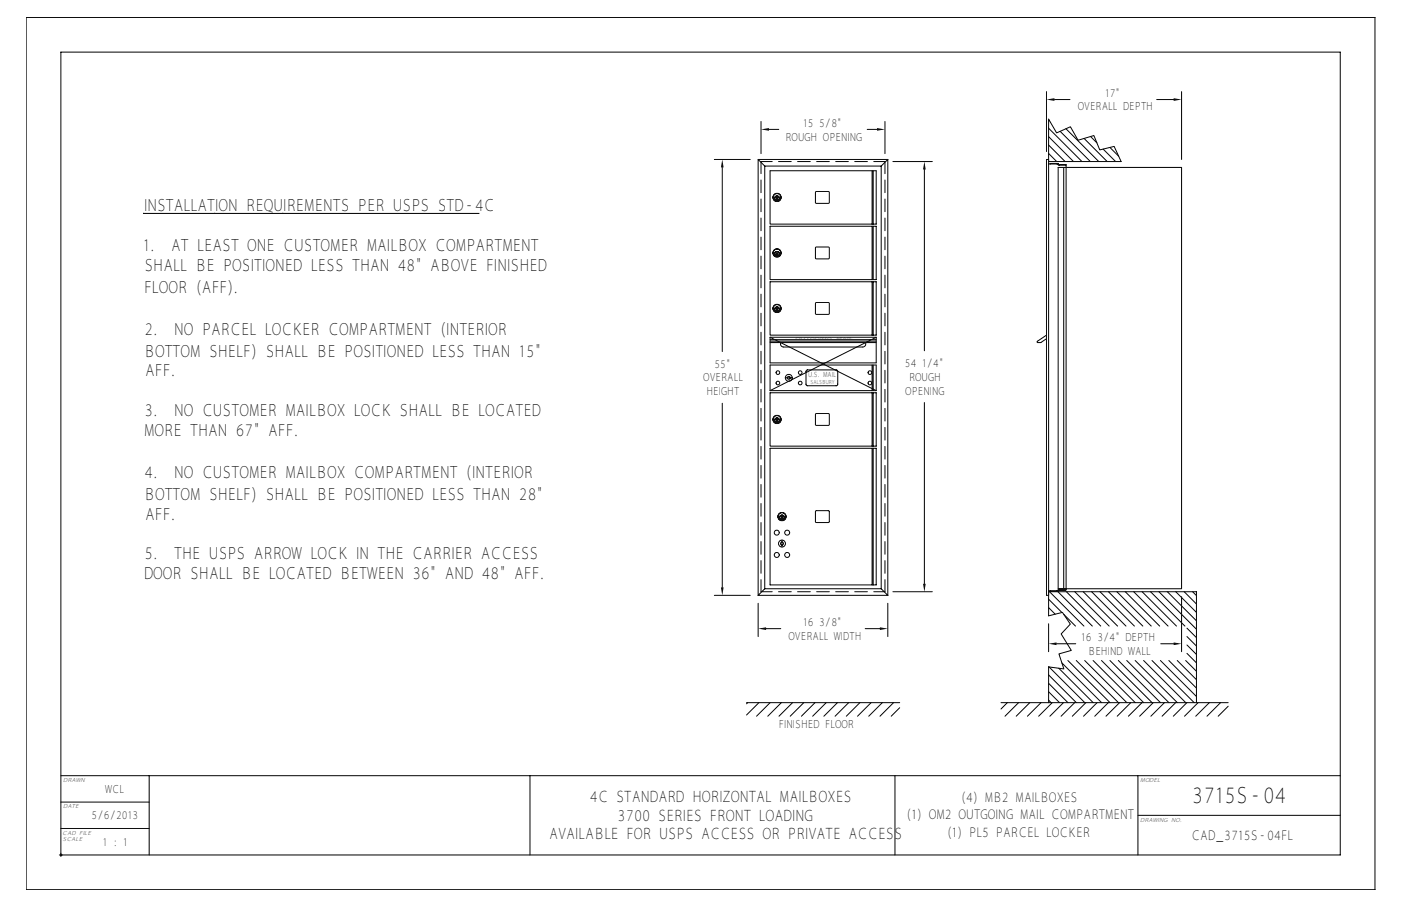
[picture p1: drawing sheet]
<svg xmlns="http://www.w3.org/2000/svg" width="432mm" height="279mm" viewBox="0 0 432 279" stroke-linecap="round" stroke-linejoin="round" font-family="sans-serif">
<g fill="none" stroke="#000" stroke-width=".31">
<path d="M8.1 5.4h415.7v269h-415.7zM234.6 37.5v9.9M237 39.9h3M267.3 39.9h3M272.8 37.5v9.9M322.5 28.3v18.4M323.2 39.5l10.3 10.3M323.2 36.9l.3 .3M325 30.7h4.8M328.5 39.7l10.2 10.1M356.5 30.7h5.2M364.2 28.3v20.9"/>
<path d="M220.2 49.2h11M222.6 51.6v56.8M233.7 49.2l2 2M235.7 51.2v130.4M235.7 51.2h35.9M237.3 52.7h32.8v16.4h-32.8zM251.4 59.1h4.1v3.5h-4.1zM268.8 52.7v16.4M269.1 52.7v16.4M271.6 51.2v130.4M273.6 49.2h-39.9v134.4M273.6 49.2v134.4"/>
<path d="M273.6 49.2l-2 2M275.2 49.8h12.1M284.9 52.3v55.9M323.2 49.2h-.7v134.4h.7M323.2 47.3l2.5 2.5M323.2 44.7l5.1 5.1M323.2 42.1l7.7 7.7M323.2 50.6l2.9-.2v.5h2.5M323.2 49.8h22.3l-2.1-4.7-4.4 1.1-1.9-4.4-4.8 1.4-2.4-4.1-4.2 1.9-2.5-4.3v153.2l4.2-1 2.5 3.6-2.8 3 3.1 5.1-3.8 1.1 1.5 4.6-4.7-.6v11M323.7 50.6v-.2h2.1v.2M326.1 51.6h38.1v130h-38.1zM326.4 50.9v-.1h2.1l.1 131.1"/>
<path d="M326.7 40.5l9.4 9.3M327.8 51.6v130M334.1 42.7l7.1 7.1M336.1 42.1l2 1.9M340 46l3.8 3.8M342.1 45.5l2.7 2.7M44.4 65.8h-.3h103.7M237.3 69.8h32.8v16.4h-32.8zM239.4 60.9l.2 .8zM239.4 78.1l.2 .7zM251.4 76.3h4.1v3.4h-4.1zM268.8 69.8v16.4"/>
<path d="M269.1 69.8v16.4M237.3 86.9h32.8v16.5h-32.8zM239.4 95.2l.2 .7zM251.4 93.4h4.1v3.5h-4.1zM268.8 86.9v16.5M269.1 86.9v16.5M237.3 104v7.9h32.8v-7.9M237.3 105.2h32.8M237.3 105.6h32.8M237.3 104.7h32.8M237.3 104h32.8M237.3 104l32.8 16.5"/>
<path d="M240.7 105.6a.95 .95 0 0 0 .8 1.4h24.4a.95 .95 0 0 0 .8-1.4M242 116.5h2.2M248.6 114.2l9.3-.1 .3 .5v4.1l-.5 .3-9-.1-.3-.4zM268.8 112.6v7.9M269.1 112.6v7.9M270.1 104l-32.8 16.5M322.5 103.4l-2.9 2.1 1.2 .1 1.7-1.1M222.6 124.4v56.8M237.3 121.1h32.8v16.5h-32.8zM237.3 120.5v-7.9h32.8v7.9M237.3 120.5h32.8M237.3 138.2h32.8v42.2h-32.8z"/>
<path d="M239.4 129.4l.2 .7zM251.4 127.6h4.1v3.5h-4.1zM268.8 121.1v16.5M268.8 138.2v42.2M269.1 121.1v16.5M269.1 138.2v42.2M284.9 124.1v55.9M240.9 159.4l.2 .7zM251.4 157.6h4.1v3.5h-4.1zM241 166.6v2.1M220.2 183.6h11M233.7 183.6h39.9"/>
<path d="M233.7 186v10.3M235.7 181.6h35.9M235.7 181.6l-2 2M236.1 193.9h4.5M266.7 193.9h4.5M271.6 181.6l2 2M273.6 186v10.3M275.2 182.5h12.1M323.2 182.5h45.6v34.2M323.2 182.2h2.6v.2M323.2 192.4v8.6M323.2 187.4l2 2"/>
<path d="M323.2 184.8l4.1 4.1M323.5 182.5l10.6 10.6M325.6 198.5h6M325.8 182.2v.2M326.1 182.5l10.6 10.6M326.1 181.6h2.5M326.4 181.9v.1h2.1v-.1M327.8 189.4l3.7 3.7M328.6 181.9h-2.5v.5h-2.4v-.2M328.7 182.5l10.6 10.6M331.3 182.5l10.6 10.6M333.9 182.5l10.6 10.6"/>
<path d="M336.4 182.5l10.6 10.6M339 182.5l10.6 10.6M341.6 182.5l10.6 10.6M344.2 182.5l10.6 10.6M346.8 182.5l10.6 10.6M349.4 182.5l10.6 10.6M352 182.5l10.6 10.6M354.6 182.5l10.6 10.6M357.2 182.5l11.6 11.5M357.8 198.5h3.9M359.8 182.5l9 9M362.4 182.5l6.4 6.4"/>
<path d="M364.2 184v17M365 182.5l3.8 3.8M365.8 198.9l3 2.9M365.8 196.3l3 2.9M365.8 193.7l3 2.9M367.6 182.5l1.2 1.2M230.1 216.7h47.2M230.4 216.7l-.3 .3M233.9 216.7l-3.8 3.8M237.4 216.7l-4.2 4.2M240.8 216.7l-4.2 4.2M244.3 216.7l-4.2 4.2"/>
<path d="M247.7 216.7l-4.2 4.2M251.2 216.7l-4.2 4.2M254.6 216.7l-4.1 4.2M258.1 216.7l-4.2 4.2M261.6 216.7l-4.2 4.2M265 216.7l-4.2 4.2M268.5 216.7l-4.2 4.2M271.9 216.7l-4.1 4.2M275.4 216.7l-4.2 4.2M277.3 218.2l-2.6 2.7M308.5 216.7h70M310.5 216.7l-2 1.9"/>
<path d="M313.9 216.7l-4.2 4.2M317.4 216.7l-4.2 4.2M320.8 216.7l-4.1 4.2M323.2 215.9l.8 .8M323.2 213.3l3.4 3.4M323.2 210.7l6 6M323.2 208.1l8.5 8.6M323.3 205.7l11 11M324.3 216.7l-4.2 4.2M326.3 206.1l10.6 10.6M327.3 204.4l12.2 12.3M327.8 216.7l-4.2 4.2"/>
<path d="M329.1 203.7l13 13M331.2 216.7l-4.2 4.2M331.7 203.7l13 13M334.3 203.7l13 13M334.7 216.7l-4.2 4.2M336.9 203.7l13 13M338.1 216.7l-4.1 4.2M339.5 203.7l13 13M341.6 216.7l-4.2 4.2M342.1 203.7l13 13M344.7 203.7l13 13M345.1 216.7l-4.2 4.2"/>
<path d="M347.3 203.7l13 13M348.5 216.7l-4.2 4.2M349.9 203.7l13 13M352 216.7l-4.2 4.2M352.5 203.7l13 13M355.1 203.7l13 13M355.4 216.7l-4.2 4.2M357.7 203.7l11.1 11.1M358.9 216.7l-4.2 4.2M360.2 203.7l8.6 8.5M362.3 216.7l-4.1 4.2M362.8 203.7l6 5.9"/>
<path d="M365.4 203.7l3.4 3.3M365.8 216.7l-4.2 4.2M365.8 201.5l3 2.9M369.3 216.7l-4.2 4.2M372.7 216.7l-4.2 4.2M376.2 216.7l-4.2 4.2M378.5 217.8l-3 3.1M18.8 239.2h144.5M46 239.2v24.5M163.3 239.2h112.5v24.5M163.3 239.2v24.5M275.8 239.2h137.3"/>
<path d="M350.7 239.2v24.5M18.8 255.5h27.2M18.8 247.4h27.2M53.8 243.6l1.1-.6 .8-.2h55.3a2.68 2.68 0 0 1 2.7 2.7v6.3a2.68 2.68 0 0 1-2.7 2.7h-55.3a2.68 2.68 0 0 1-2.7-2.7v-6.7zM54.1 243.9l.9-.6 .7-.1h55.3a2.29 2.29 0 0 1 2.3 2.3v6.3a2.29 2.29 0 0 1-2.3 2.3h-55.3a2.3 2.3 0 0 1-2.3-2.3v-6.7zM54.3 244.1l1.4-.5h55.3a1.91 1.91 0 0 1 1.9 1.9v6.3a1.91 1.91 0 0 1-1.9 1.9h-55.3a1.91 1.91 0 0 1-1.9-1.9v-6.3zM55 244.8l.7-.3h55.3l.6 .3 .3 .7v6.3l-.3 .7-.6 .3h-55.3l-.7-.3-.3-.7v-6.3zM55.1 247.5h1.2M55.1 249.8h1.2M55.1 249.4h5.9M55.1 246h56.5M55.1 245.6h56.5"/>
<path d="M55.1 251.7h56.5M55.1 251.4h56.5M55.1 246.4h1.7M55.1 246.8h1.4M55.1 247.1h1.3M55.1 247.9h1.2M55.1 248.3h1.3M55.1 248.7h1.4M55.1 249.1h1.7M55.1 250.2h1.3M55.1 250.6h1.4M55.1 251h1.8"/>
<path d="M55.2 245.2h56.3M55.2 252.1h56.3M55.6 244.9h55.5M55.6 252.4h55.5M55.7 244.9l-.4 .2-.2 .4v6.3l.2 .4 .4 .2M56.3 249.4a1.48 1.48 0 0 0 1.4 1.9M56.3 247.5a1.55 1.55 0 0 0 1.4 2M56.5 249.4l.2 1 .7 .6h3.9a1.52 1.52 0 0 0 1.3-1.5 1.52 1.52 0 0 0-1.3-1.4h-2.9l-.3-.3 .3-.3h2.3l.3 .4h1.5l-.1-1-.5-.5-4.2-.1a1.52 1.52 0 0 0-1.2 1.5 1.52 1.52 0 0 0 1.2 1.4h3l.3 .3-.3 .3h-2.3l-.3-.4M57.7 246.1a1.4 1.4 0 0 0-1.4 1.4M58.3 249.8h2.5M58.3 247.8h2.4M61.3 246.1a1.4 1.4 0 0 1 1.4 1.4"/>
<path d="M62.2 246.4h2.3M62.4 248.3h1.1M62.5 246.8h1.8M62.6 248.7h.7M62.7 247.1h1.4M62.7 249.1h.4M62.7 247.5h1.2M62.7 247.9h1M64.2 251.1l.5-.9h2.6l.5 .9M64.3 251h3.4M64.5 250.6h3M64.6 246.2l-1.9 3.5-.1-1.1-.5-.5h.6v-.6"/>
<path d="M64.8 246.3h2.4l2.5 4.7h-1.7l-.7-1.2h-2.7l-.6 1.2h-1.8zM66 247.3l.7 1.4h-1.5zM66 247.7l.3 .6h-.6zM67.4 246.2l2.3 4.4v-4.3M67.5 246.4h2.2M67.7 246.8h2M67.9 247.1h1.8M68.1 247.5h1.6M68.3 247.9h1.4M68.5 248.3h1.2M68.7 248.7h1M68.9 249.1h.8"/>
<path d="M69.1 249.4h.6M69.3 249.8h.4M69.9 246.3h1.5v3.5h3.9v1.2h-5.4zM71.6 247.5h3.7M71.6 246.8h3.9M71.6 247.1h3.7M71.6 247.9h3.7M71.6 248.3h3.7M71.6 248.7h3.8M75.3 247.5v.8l.4 .8h-4.1M75.5 251v-.4l.5 .5 .7 .2M75.8 246.4h-4.2v3h3.7"/>
<path d="M75.8 246.6l.9-.3h3.9l.7 .6 .2 1h-1.6l-.3-.4h-2.3l-.3 .3 .3 .3h3a1.52 1.52 0 0 1 1.2 1.4 1.52 1.52 0 0 1-1.2 1.5l-4.2-.1-.4-.5-.2-1h1.5l.3 .4h2.3l.3-.3-.3-.3h-2.9a1.56 1.56 0 0 1-.9-2.6zM76.7 246.1a1.4 1.4 0 0 0-1.4 1.4M77.2 249.8h2.6M77.4 249.4h2.2M77.5 247.9h2.1M80.3 246.1a1.4 1.4 0 0 1 1.4 1.4M81.1 251h1.1M81.2 246.4h1M81.3 248.3h.9M81.5 250.6h.7M81.5 246.8h.7M81.6 248.7h.6"/>
<path d="M81.6 250.2h.6M81.6 247.1h.6M81.7 249.1h.5M81.7 247.5v.6h-.7a1.77 1.77 0 0 1 .7 1.8 1.77 1.77 0 0 1-1.4 1.4M81.7 247.5h.5M81.7 249.8h.5M81.7 249.4h.5M81.7 247.9h.5M82.2 246.3v4.7M84 247.4h2.6l.3 .3-.3 .4h-2.6zM84 249.2h2.6l.3 .4-.3 .3h-2.6zM84.2 247.6l2.5 .1-2.5 .2z"/>
<path d="M86.6 249.7v-.3h-2.4v.3h2.4M87.1 246.1a1.4 1.4 0 0 1 1.4 1.4M87.1 246.3a1.44 1.44 0 0 1 1 2.3 1.49 1.49 0 0 1-.9 2.4h-4.8v-4.7h4.8M88 246.4h1.2M88.1 251h1.7M88.3 246.8h.9M88.4 250.6h1M88.5 248.3h.7M88.5 248.7h.7M88.5 247.1h.7M88.5 247.9h.7M88.5 247.9l-.1 .6a1.69 1.69 0 0 1-1.2 2.8"/>
<path d="M88.5 247.5h.7M88.5 247.5v.4M88.6 250.2h.7M88.6 249.1h.6M88.6 249.8h.6M88.6 249.4h.6M89.2 246.3v3.5a1.4 1.4 0 0 0 1.4 1.5M89.4 246.3h1.6v3.3l.3 .3 3-.1 .1-3.5h1.5l-.1 4.1-.5 .5-.6 .1-4.7-.1-.4-.5-.2-.6zM91.2 246.3l.1 3.4 2.9-.1v-3.3M91.2 247.5h3M91.2 249.4h3M91.2 246.4h3"/>
<path d="M91.2 246.8h3M91.2 247.1h3M91.2 247.9h3M91.2 248.3h3M91.2 248.7h3M91.2 249.1h3M95.6 251h1.2M95.9 250.6h.9M96.1 250.2h.7M96.1 246.3v3.5a1.4 1.4 0 0 1-1.4 1.5M96.1 247.5h.7M96.1 249.8h.7"/>
<path d="M96.1 249.4h.7M96.1 246.4h.7M96.1 246.8h.7M96.1 247.1h.7M96.1 247.9h.7M96.1 248.3h.7M96.1 248.7h.7M96.1 249.1h.7M96.8 246.3v4.7M98.6 247.4h2.7l.2 1.1-.3 .2h-2.6zM98.8 247.6h2.4l.1 .8-2.5 .1zM98.8 247.9h2.5"/>
<path d="M98.8 248.3h2.5M98.8 250.2h2.5M98.8 250.6h2.5M98.8 251h2.5M101.3 250.2l-2.5-.1v.9M101.3 250.2v.8M101.8 246.1a1.4 1.4 0 0 1 1.4 1.4M102.9 246.4l2.7 3.2v1.4M103 248.6v.2a.48 .48 0 0 0-.3 .5 .48 .48 0 0 0 .3 .4v1.3h-1.5v-.9l-.3-.3h-2.6v1.2h-1.5v-4.7h4.7l.9 .3a2.15 2.15 0 0 1 .3 2M103 246.3h2.1l1.5 1.8 1.6-1.8h2l-2.8 3.2v1.5h-1.6v-1.5zM103.1 249.4h2.4M103.1 249.1h2.1"/>
<path d="M103.2 247.1h.3M103.2 249.8h2.4M103.2 248.6l-.2 .7 .2 1.7M103.2 247.5h.6M103.2 247.9h1M103.2 248.3h1.3M103.2 247.5v1.2h1.6M103.2 250.2h2.4M103.2 250.6h2.4M103.2 251h2.4M105.2 246.1l1.4 1.6 1.4-1.6M105.4 246.4h2.4"/>
<path d="M105.8 246.8h1.7M106.1 247.1h1M106.4 247.5h.4M107.6 249.8h4M107.6 250.2h4M107.6 250.6h4M107.6 251h4M107.7 249.4h3.9M108 249.1h3.6M108.4 248.7h3.2M108.7 248.3h2.9M109 247.9h2.6"/>
<path d="M109.4 247.5h2.2M109.7 247.1h1.9M110 246.8h1.6M111 244.9l.4 .2 .2 .4v6.3l-.2 .4-.4 .2M111.6 246.4h-1.2l-2.8 3.2v1.4M350.7 251.4h62.4M18.3 263.7h394.8v-247.6h-394.3v248.1"/>
<circle cx="239.5" cy="61.2" r=".73"/>
<circle cx="239.5" cy="78.3" r=".73"/>
<circle cx="239.5" cy="78" r="1.19"/>
<circle cx="239.5" cy="60.9" r="1.19"/>
<circle cx="239.5" cy="78.3" r=".7"/>
<circle cx="239.5" cy="60.9" r="1.28"/>
<circle cx="239.5" cy="78.3" r=".76"/>
<circle cx="239.5" cy="61.2" r=".76"/>
<circle cx="239.5" cy="78" r="1.28"/>
<circle cx="239.5" cy="61.2" r=".7"/>
<circle cx="239.5" cy="95.1" r="1.19"/>
<circle cx="239.5" cy="95.4" r=".73"/>
<circle cx="239.5" cy="95.4" r=".7"/>
<circle cx="239.5" cy="95.1" r="1.28"/>
<circle cx="239.5" cy="95.4" r=".76"/>
<circle cx="239.8" cy="118.1" r=".56"/>
<circle cx="239.8" cy="114.9" r=".56"/>
<circle cx="243.1" cy="116.5" r=".46"/>
<circle cx="243.1" cy="116.5" r="1.07"/>
<circle cx="246.6" cy="118.1" r=".56"/>
<circle cx="246.6" cy="114.9" r=".56"/>
<circle cx="268.1" cy="118.1" r=".56"/>
<circle cx="268.1" cy="114.9" r=".56"/>
<circle cx="239.5" cy="129.4" r="1.19"/>
<circle cx="239.5" cy="129.7" r=".76"/>
<circle cx="239.5" cy="129.7" r=".73"/>
<circle cx="239.5" cy="129.7" r=".7"/>
<circle cx="239.5" cy="129.4" r="1.28"/>
<circle cx="241" cy="159.3" r="1.19"/>
<circle cx="241" cy="159.6" r=".7"/>
<circle cx="241" cy="159.6" r=".76"/>
<circle cx="241" cy="159.6" r=".73"/>
<circle cx="241" cy="159.3" r="1.28"/>
<circle cx="239.4" cy="164.3" r=".76"/>
<circle cx="239.4" cy="171.1" r=".76"/>
<circle cx="241" cy="167.6" r=".46"/>
<circle cx="241" cy="167.6" r="1.07"/>
<circle cx="242.6" cy="171.1" r=".76"/>
<circle cx="242.6" cy="164.3" r=".76"/>
</g>
<path d="M234.6 49.8h38.2M234.6 182.5h38.2" fill="none" stroke="#000" stroke-width=".31" stroke-dasharray="3.9 2" stroke-dashoffset=".5"/>
<path d="M234.6 182.5v-132.7M272.8 182.5v-132.7" fill="none" stroke="#000" stroke-width=".31" stroke-dasharray="3.9 2" stroke-dashoffset=".2"/>
<path d="M234.6 39.9l2.4-.4v.8zM270.3 39.5l2.5 .4-2.5 .4zM322.5 30.7l2.5-.4v.8zM361.7 30.3l2.5 .4-2.5 .4zM222.6 49.2l.4 2.4h-.8zM284.9 49.8l.4 2.5h-.8zM222.2 181.2h.8l-.4 2.4zM233.7 193.9l2.4-.4v.8zM271.2 193.5l2.4 .4-2.4 .4zM284.5 180h.8l-.4 2.5zM323.2 198.5l2.4-.4v.8zM361.7 198.1l2.5 .4-2.5 .4z" fill="#000"/>
<path d="M48.3 241.5h112.6v20.2h-112.6z" fill-rule="evenodd" fill="#fff"/>
<text font-size="6.9" x="367.3" y="247.8">3715S-04</text>
<g font-size="5.2">
<text x="44.4" y="65.1">INSTALLATION REQUIREMENTS PER USPS STD-4C</text>
<text x="44.1" y="77.3">1.</text>
<text x="52.8" y="77.3">AT LEAST ONE CUSTOMER MAILBOX COMPARTMENT</text>
<text x="44.5" y="83.4">SHALL BE POSITIONED LESS THAN 48&quot; ABOVE FINISHED</text>
<text x="44.4" y="90.2">FLOOR (AFF).</text>
<text x="44.5" y="103.2">2.</text>
<text x="53.7" y="103.2">NO PARCEL LOCKER COMPARTMENT (INTERIOR</text>
<text x="44.4" y="110">BOTTOM SHELF) SHALL BE POSITIONED LESS THAN 15&quot;</text>
<text x="44.8" y="116.1">AFF.</text>
<text x="44.5" y="128.3">3.</text>
<text x="53.7" y="128.3">NO CUSTOMER MAILBOX LOCK SHALL BE LOCATED</text>
<text x="44.4" y="134.4">MORE THAN 67&quot; AFF.</text>
<text x="44.5" y="147.4">4.</text>
<text x="53.7" y="147.4">NO CUSTOMER MAILBOX COMPARTMENT (INTERIOR</text>
<text x="44.4" y="154.2">BOTTOM SHELF) SHALL BE POSITIONED LESS THAN 28&quot;</text>
<text x="44.8" y="160.3">AFF.</text>
<text x="44.5" y="172.5">5.</text>
<text x="53.7" y="172.5">THE USPS ARROW LOCK IN THE CARRIER ACCESS</text>
<text x="44.4" y="178.6">DOOR SHALL BE LOCATED BETWEEN 36&quot; AND 48&quot; AFF.</text>
</g>
<g font-size="4.8">
<text x="181.8" y="247.4">4C STANDARD HORIZONTAL MAILBOXES</text>
<text x="190.4" y="253.2">3700 SERIES FRONT LOADING</text>
<text x="169.2" y="258.9">AVAILABLE FOR USPS ACCESS OR PRIVATE ACCESS</text>
</g>
<g font-size="4.1">
<text x="296.2" y="247.2">(4) MB2 MAILBOXES</text>
<text x="279.4" y="252.7">(1) OM2 OUTGOING MAIL COMPARTMENT</text>
<text x="291.9" y="258.1">(1) PL5 PARCEL LOCKER</text>
<text x="367.2" y="259">CAD_3715S-04FL</text>
</g>
<g font-size="3.5">
<text x="340.6" y="29.9">17&quot;</text>
<text x="332.2" y="34">OVERALL DEPTH</text>
<text x="247.5" y="39.1">15 5/8&quot;</text>
<text x="242.1" y="43.4">ROUGH OPENING</text>
<text x="220.2" y="113.5">55&quot;</text>
<text x="278.9" y="113.3">54 1/4&quot;</text>
<text x="216.8" y="117.6">OVERALL</text>
<text x="280.2" y="117.6">ROUGH</text>
<text x="217.8" y="121.7">HEIGHT</text>
<text x="279" y="121.7">OPENING</text>
<text x="243" y="197.4">OVERALL WIDTH</text>
<text x="247.5" y="193.1">16 3/8&quot;</text>
<text x="333.3" y="197.7">16 3/4&quot; DEPTH</text>
<text x="335.4" y="202">BEHIND WALL</text>
<text x="240.1" y="224.5">FINISHED FLOOR</text>
<text x="32.5" y="244.5">WCL</text>
<text x="28.2" y="252.6">5/6/2013</text>
<text x="31.7" y="260.8">1 : 1</text>
</g>
<text font-size="2.2" x="249" y="116.4">U.S. MAIL</text>
<g font-size="1.8">
<text x="19.5" y="241.2">DRAWN</text>
<text x="351.5" y="241.2">MODEL</text>
<text x="19.5" y="249.3">DATE</text>
<text x="19.2" y="257.5">CAD FILE</text>
<text x="351.5" y="253.4">DRAWING NO.</text>
<text x="19.3" y="259.5">SCALE</text>
</g>
<text font-size="1.7" x="249.8" y="118.3">SALSBURY</text>
<g font-size=".5">
<text x="245.2" y="104.6">OUTGOING</text>
<text x="257.8" y="104.6">MAIL</text>
</g>
</svg>
